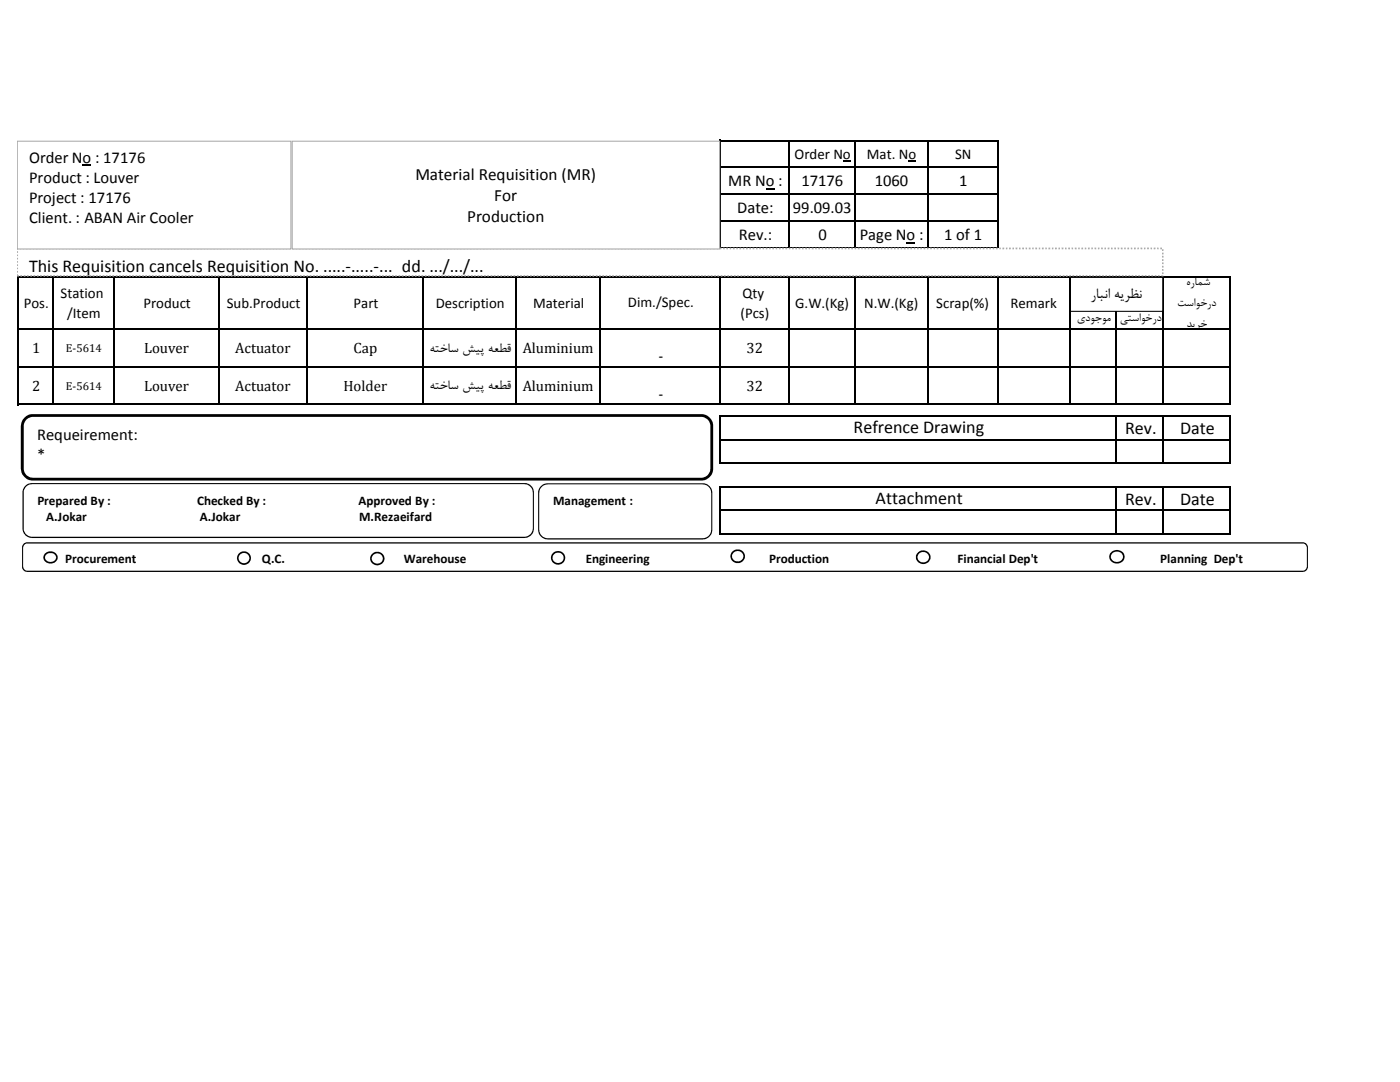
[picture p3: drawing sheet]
<svg xmlns="http://www.w3.org/2000/svg" width="279mm" height="216mm" viewBox="0 0 279 216" stroke-linecap="round" stroke-linejoin="round" font-family="sans-serif">
<path d="M152.8 37.6h1.8v.2h-1.8zM168.2 32.1h1.6v.2h-1.6zM181.3 32.1h1.6v.2h-1.6zM180.9 48.3h1.8v.3h-1.8z" fill="#000"/>
<g fill="none" stroke="#000" stroke-width=".3">
<path d="M143.7 27.9v21.8M143.9 28h55.4M143.9 33.4h55.4M143.9 38.8h55.4M157.5 28.2v21.5M170.5 28.2v21.5M185.1 28.2v21.5M199.2 28.2v52.7M3.6 55v25.9M3.7 55.2h241.9M10.6 55.3v25.6M22.8 55.3v25.6"/>
<path d="M43.6 55.3v25.6M61.3 55.3v25.6M84.5 55.3v25.6M102.9 55.3v25.6M119.8 55.3v25.6M143.7 55.3v25.6M143.9 44.2h55.4M143.9 49.6h55.4M157.5 55.3v25.6M170.5 55.3v25.6M185.1 55.3v25.6M213.5 55.3v25.6"/>
<path d="M222.8 55.3v25.6M232.2 55.3v25.6M245.4 55.3v25.6M3.7 65.7h241.9M3.7 73.2h241.9M3.7 80.7h241.9M143.7 82.9v9.7M143.7 97v9.7M143.9 83h101.7M143.9 87.7h101.7M143.9 92.4h101.7M143.9 97.1h101.7"/>
<path d="M222.8 83.2v9.4M222.8 97.3v9.4M232.2 83.2v9.4M232.2 97.3v9.4M245.4 83.2v9.4M245.4 97.3v9.4M143.9 101.8h101.7M143.9 106.5h101.7"/>
</g>
<path d="M3.4 49.6h228.6v5.4h-228.6z" fill="#fff"/>
<path d="M3.4 54.7h.2v.3h-.2zM3.4 54.1h.2v.3h-.2zM3.4 53.4h.2v.3h-.2zM3.4 52.7h.2v.4h-.2zM3.4 52.1h.2v.3h-.2zM3.4 51.4h.2v.4h-.2zM3.4 50.8h.2v.3h-.2zM3.4 50.1h.2v.4h-.2zM3.4 49.4h.2v.3h-.2l.2-.1v.2h-.2zM3.9 49.4h.3v.3h-.3zM4.5 49.4h.4v.3h-.4zM5.2 49.4h.3v.3h-.3zM5.8 49.4h.4v.3h-.4zM6.5 49.4h.3v.3h-.3zM7.2 49.4h.3v.3h-.3zM7.8 49.4h.3v.3h-.3zM8.5 49.4h.3v.3h-.3zM9.1 49.4h.3v.3h-.3zM9.8 49.4h.3v.3h-.3zM10.5 49.4h.3v.3h-.3zM11.1 49.4h.3v.3h-.3zM11.8 49.4h.3v.3h-.3zM12.4 49.4h.3v.3h-.3zM13.1 49.4h.3v.3h-.3zM13.7 49.4h.4v.3h-.4zM14.4 49.4h.3v.3h-.3zM15 49.4h.4v.3h-.4zM15.7 49.4h.3v.3h-.3zM16.3 49.4h.4v.3h-.4zM17 49.4h.3v.3h-.3zM17.7 49.4h.3v.3h-.3zM18.3 49.4h.3v.3h-.3zM19 49.4h.3v.3h-.3zM19.6 49.4h.3v.3h-.3zM20.3 49.4h.3v.3h-.3zM21 49.4h.3v.3h-.3zM21.6 49.4h.3v.3h-.3zM22.3 49.4h.3v.3h-.3zM22.9 49.4h.3v.3h-.3zM23.6 49.4h.3v.3h-.3zM24.2 49.4h.4v.3h-.4zM24.9 49.4h.3v.3h-.3zM25.5 49.4h.4v.3h-.4zM26.2 49.4h.3v.3h-.3zM26.8 49.4h.4v.3h-.4zM27.5 49.4h.3v.3h-.3zM28.2 49.4h.3v.3h-.3zM28.8 49.4h.3v.3h-.3zM29.5 49.4h.3v.3h-.3zM30.1 49.4h.3v.3h-.3zM30.8 49.4h.3v.3h-.3zM31.5 49.4h.3v.3h-.3zM32.1 49.4h.3v.3h-.3zM32.8 49.4h.3v.3h-.3zM33.4 49.4h.3v.3h-.3zM34.1 49.4h.3v.3h-.3zM34.7 49.4h.4v.3h-.4zM35.4 49.4h.3v.3h-.3zM36 49.4h.4v.3h-.4zM36.7 49.4h.3v.3h-.3zM37.3 49.4h.4v.3h-.4zM38 49.4h.3v.3h-.3zM38.7 49.4h.3v.3h-.3zM39.3 49.4h.3v.3h-.3zM40 49.4h.3v.3h-.3zM40.6 49.4h.3v.3h-.3zM41.3 49.4h.3v.3h-.3zM42 49.4h.2v.3h-.2zM42.6 49.4h.3v.3h-.3zM43.3 49.4h.3v.3h-.3zM43.9 49.4h.3v.3h-.3zM44.6 49.4h.3v.3h-.3zM45.2 49.4h.4v.3h-.4zM45.9 49.4h.3v.3h-.3zM46.5 49.4h.4v.3h-.4zM47.2 49.4h.3v.3h-.3zM47.8 49.4h.4v.3h-.4zM48.5 49.4h.3v.3h-.3zM49.1 49.4h.4v.3h-.4zM49.8 49.4h.3v.3h-.3zM50.5 49.4h.3v.3h-.3zM51.1 49.4h.3v.3h-.3zM51.8 49.4h.3v.3h-.3zM52.5 49.4h.2v.3h-.2zM53.1 49.4h.3v.3h-.3zM53.8 49.4h.3v.3h-.3zM54.4 49.4h.3v.3h-.3zM55.1 49.4h.3v.3h-.3zM55.7 49.4h.3v.3h-.3zM56.4 49.4h.3v.3h-.3zM57 49.4h.4v.3h-.4zM57.7 49.4h.3v.3h-.3zM58.3 49.4h.4v.3h-.4zM59 49.4h.3v.3h-.3zM59.6 49.4h.4v.3h-.4zM60.3 49.4h.3v.3h-.3zM61 49.4h.3v.3h-.3zM61.6 49.4h.3v.3h-.3zM62.3 49.4h.3v.3h-.3zM62.9 49.4h.3v.3h-.3zM63.6 49.4h.3v.3h-.3zM64.3 49.4h.3v.3h-.3zM64.9 49.4h.3v.3h-.3zM65.6 49.4h.3v.3h-.3zM66.2 49.4h.3v.3h-.3zM66.9 49.4h.3v.3h-.3zM67.5 49.4h.4v.3h-.4zM68.2 49.4h.3v.3h-.3zM68.8 49.4h.4v.3h-.4zM69.5 49.4h.3v.3h-.3zM70.1 49.4h.4v.3h-.4zM70.8 49.4h.3v.3h-.3zM71.5 49.4h.3v.3h-.3zM72.1 49.4h.3v.3h-.3zM72.8 49.4h.3v.3h-.3zM73.4 49.4h.3v.3h-.3zM74.1 49.4h.3v.3h-.3zM74.8 49.4h.3v.3h-.3zM75.4 49.4h.3v.3h-.3zM76.1 49.4h.3v.3h-.3zM76.7 49.4h.3v.3h-.3zM77.4 49.4h.3v.3h-.3zM78 49.4h.4v.3h-.4zM78.7 49.4h.3v.3h-.3zM79.3 49.4h.4v.3h-.4zM80 49.4h.3v.3h-.3zM80.6 49.4h.4v.3h-.4zM81.3 49.4h.3v.3h-.3zM82 49.4h.3v.3h-.3zM82.6 49.4h.3v.3h-.3zM83.3 49.4h.3v.3h-.3zM83.9 49.4h.3v.3h-.3zM84.6 49.4h.3v.3h-.3zM85.3 49.4h.3v.3h-.3zM85.9 49.4h.3v.3h-.3zM86.6 49.4h.3v.3h-.3zM87.2 49.4h.3v.3h-.3zM87.9 49.4h.3v.3h-.3zM88.5 49.4h.4v.3h-.4zM89.2 49.4h.3v.3h-.3zM89.8 49.4h.4v.3h-.4zM90.5 49.4h.3v.3h-.3zM91.1 49.4h.4v.3h-.4zM91.8 49.4h.3v.3h-.3zM92.5 49.4h.3v.3h-.3zM93.1 49.4h.3v.3h-.3zM93.8 49.4h.3v.3h-.3zM94.4 49.4h.3v.3h-.3zM95.1 49.4h.3v.3h-.3zM95.8 49.4h.3v.3h-.3zM96.4 49.4h.3v.3h-.3zM97.1 49.4h.3v.3h-.3zM97.7 49.4h.3v.3h-.3zM98.4 49.4h.3v.3h-.3zM99 49.4h.4v.3h-.4zM99.7 49.4h.3v.3h-.3zM100.3 49.4h.4v.3h-.4zM101 49.4h.3v.3h-.3zM101.6 49.4h.4v.3h-.4zM102.3 49.4h.3v.3h-.3zM103 49.4h.3v.3h-.3zM103.6 49.4h.3v.3h-.3zM104.3 49.4h.3v.3h-.3zM104.9 49.4h.3v.3h-.3zM105.6 49.4h.3v.3h-.3zM106.3 49.4h.3v.3h-.3zM106.9 49.4h.3v.3h-.3zM107.6 49.4h.3v.3h-.3zM108.2 49.4h.3v.3h-.3zM108.9 49.4h.3v.3h-.3zM109.5 49.4h.4v.3h-.4zM110.2 49.4h.3v.3h-.3zM110.8 49.4h.4v.3h-.4zM111.5 49.4h.3v.3h-.3zM112.1 49.4h.4v.3h-.4zM112.8 49.4h.3v.3h-.3zM113.5 49.4h.3v.3h-.3zM114.1 49.4h.3v.3h-.3zM114.8 49.4h.3v.3h-.3zM115.4 49.4h.3v.3h-.3zM116.1 49.4h.3v.3h-.3zM116.8 49.4h.3v.3h-.3zM117.4 49.4h.3v.3h-.3zM118.1 49.4h.3v.3h-.3zM118.7 49.4h.3v.3h-.3zM119.4 49.4h.3v.3h-.3zM120 49.4h.4v.3h-.4zM120.7 49.4h.3v.3h-.3zM121.3 49.4h.4v.3h-.4zM122 49.4h.3v.3h-.3zM122.6 49.4h.4v.3h-.4zM123.3 49.4h.3v.3h-.3zM124 49.4h.3v.3h-.3zM124.6 49.4h.3v.3h-.3zM125.3 49.4h.3v.3h-.3zM125.9 49.4h.3v.3h-.3zM126.6 49.4h.3v.3h-.3zM127.3 49.4h.3v.3h-.3zM127.9 49.4h.3v.3h-.3zM128.6 49.4h.3v.3h-.3zM129.2 49.4h.3v.3h-.3zM129.9 49.4h.3v.3h-.3zM130.5 49.4h.4v.3h-.4zM131.2 49.4h.3v.3h-.3zM131.8 49.4h.4v.3h-.4zM132.5 49.4h.3v.3h-.3zM133.1 49.4h.4v.3h-.4zM133.8 49.4h.3v.3h-.3zM134.5 49.4h.3v.3h-.3zM135.1 49.4h.3v.3h-.3zM135.8 49.4h.3v.3h-.3zM136.4 49.4h.3v.3h-.3zM137.1 49.4h.3v.3h-.3zM137.8 49.4h.2v.3h-.2zM138.4 49.4h.3v.3h-.3zM139.1 49.4h.3v.3h-.3zM139.7 49.4h.3v.3h-.3zM140.4 49.4h.3v.3h-.3zM141 49.4h.4v.3h-.4zM141.7 49.4h.3v.3h-.3zM142.3 49.4h.4v.3h-.4zM143 49.4h.3v.3h-.3zM143.6 49.4h.4v.3h-.4zM144.3 49.4h.3v.3h-.3zM144.9 49.4h.4v.3h-.4zM145.6 49.4h.3v.3h-.3zM146.3 49.4h.3v.3h-.3zM146.9 49.4h.3v.3h-.3zM147.6 49.4h.3v.3h-.3zM148.3 49.4h.2v.3h-.2zM148.9 49.4h.3v.3h-.3zM149.6 49.4h.3v.3h-.3zM150.2 49.4h.3v.3h-.3zM150.9 49.4h.3v.3h-.3zM151.5 49.4h.3v.3h-.3zM152.2 49.4h.3v.3h-.3zM152.8 49.4h.4v.3h-.4zM153.5 49.4h.3v.3h-.3zM154.1 49.4h.4v.3h-.4zM154.8 49.4h.3v.3h-.3zM155.4 49.4h.4v.3h-.4zM156.1 49.4h.3v.3h-.3zM156.8 49.4h.3v.3h-.3zM157.4 49.4h.3v.3h-.3zM158.1 49.4h.3v.3h-.3zM158.7 49.4h.3v.3h-.3zM159.4 49.4h.3v.3h-.3zM160.1 49.4h.3v.3h-.3zM160.7 49.4h.3v.3h-.3zM161.4 49.4h.3v.3h-.3zM162 49.4h.3v.3h-.3zM162.7 49.4h.3v.3h-.3zM163.3 49.4h.4v.3h-.4zM164 49.4h.3v.3h-.3zM164.6 49.4h.4v.3h-.4zM165.3 49.4h.3v.3h-.3zM165.9 49.4h.4v.3h-.4zM166.6 49.4h.3v.3h-.3zM167.3 49.4h.3v.3h-.3zM167.9 49.4h.3v.3h-.3zM168.6 49.4h.3v.3h-.3zM169.2 49.4h.3v.3h-.3zM169.9 49.4h.3v.3h-.3zM170.6 49.4h.3v.3h-.3zM171.2 49.4h.3v.3h-.3zM171.9 49.4h.3v.3h-.3zM172.5 49.4h.3v.3h-.3zM173.2 49.4h.3v.3h-.3zM173.8 49.4h.4v.3h-.4zM174.5 49.4h.3v.3h-.3zM175.1 49.4h.4v.3h-.4zM175.8 49.4h.3v.3h-.3zM176.4 49.4h.4v.3h-.4zM177.1 49.4h.3v.3h-.3zM177.8 49.4h.3v.3h-.3zM178.4 49.4h.3v.3h-.3zM179.1 49.4h.3v.3h-.3zM179.7 49.4h.3v.3h-.3zM180.4 49.4h.3v.3h-.3zM181.1 49.4h.3v.3h-.3zM181.7 49.4h.3v.3h-.3zM182.4 49.4h.3v.3h-.3zM183 49.4h.3v.3h-.3zM183.7 49.4h.3v.3h-.3zM184.3 49.4h.4v.3h-.4zM185 49.4h.3v.3h-.3zM185.6 49.4h.4v.3h-.4zM186.3 49.4h.3v.3h-.3zM186.9 49.4h.4v.3h-.4zM187.6 49.4h.3v.3h-.3zM188.3 49.4h.3v.3h-.3zM188.9 49.4h.3v.3h-.3zM189.6 49.4h.3v.3h-.3zM190.2 49.4h.3v.3h-.3zM190.9 49.4h.3v.3h-.3zM191.6 49.4h.3v.3h-.3zM192.2 49.4h.3v.3h-.3zM192.9 49.4h.3v.3h-.3zM193.5 49.4h.3v.3h-.3zM194.2 49.4h.3v.3h-.3zM194.8 49.4h.4v.3h-.4zM195.5 49.4h.3v.3h-.3zM196.1 49.4h.4v.3h-.4zM196.8 49.4h.3v.3h-.3zM197.4 49.4h.4v.3h-.4zM198.1 49.4h.3v.3h-.3zM198.8 49.4h.3v.3h-.3zM199.4 49.4h.3v.3h-.3zM200.1 49.4h.3v.3h-.3zM200.7 49.4h.3v.3h-.3zM201.4 49.4h.3v.3h-.3zM202.1 49.4h.3v.3h-.3zM202.7 49.4h.3v.3h-.3zM203.4 49.4h.3v.3h-.3zM204 49.4h.3v.3h-.3zM204.7 49.4h.3v.3h-.3zM205.3 49.4h.4v.3h-.4zM206 49.4h.3v.3h-.3zM206.6 49.4h.4v.3h-.4zM207.3 49.4h.3v.3h-.3zM207.9 49.4h.4v.3h-.4zM208.6 49.4h.3v.3h-.3zM209.3 49.4h.3v.3h-.3zM209.9 49.4h.3v.3h-.3zM210.6 49.4h.3v.3h-.3zM211.2 49.4h.3v.3h-.3zM211.9 49.4h.3v.3h-.3zM212.6 49.4h.3v.3h-.3zM213.2 49.4h.3v.3h-.3zM213.9 49.4h.3v.3h-.3zM214.5 49.4h.3v.3h-.3zM215.2 49.4h.3v.3h-.3zM215.8 49.4h.4v.3h-.4zM216.5 49.4h.3v.3h-.3zM217.1 49.4h.4v.3h-.4zM217.8 49.4h.3v.3h-.3zM218.4 49.4h.4v.3h-.4zM219.1 49.4h.3v.3h-.3zM219.8 49.4h.3v.3h-.3zM220.4 49.4h.3v.3h-.3zM221.1 49.4h.3v.3h-.3zM221.7 49.4h.3v.3h-.3zM222.4 49.4h.3v.3h-.3zM223.1 49.4h.3v.3h-.3zM223.7 49.4h.3v.3h-.3zM224.4 49.4h.3v.3h-.3zM225 49.4h.3v.3h-.3zM225.7 49.4h.3v.3h-.3zM226.3 49.4h.4v.3h-.4zM227 49.4h.3v.3h-.3zM227.6 49.4h.4v.3h-.4zM228.3 49.4h.3v.3h-.3zM228.9 49.4h.4v.3h-.4zM229.6 49.4h.3v.3h-.3zM230.3 49.4h.3v.3h-.3zM230.9 49.4h.3v.3h-.3zM231.6 49.4h.3v.3h-.3zM231.9 49.7h.3v.4h-.3zM231.9 50.4h.3v.4h-.3zM231.9 51.1h.3v.3h-.3zM231.9 51.7h.3v.4h-.3zM231.9 52.4h.3v.3h-.3zM231.9 53h.3v.4h-.3zM231.9 53.7h.3v.3h-.3zM231.9 54.4h.3v.3h-.3zM231.8 54.9l.4 .1v.2h-.4zM231.1 54.9h.3v.3h-.3zM230.5 54.9h.3v.3h-.3zM229.8 54.9h.3v.3h-.3zM229.2 54.9h.3v.3h-.3zM228.5 54.9h.3v.3h-.3zM227.8 54.9h.4v.3h-.4zM227.2 54.9h.3v.3h-.3zM226.5 54.9h.4v.3h-.4zM225.8 54.9h.4v.3h-.4zM225.2 54.9h.4v.3h-.4zM224.5 54.9h.4v.3h-.4zM223.9 54.9h.3v.3h-.3zM223.2 54.9h.4v.3h-.4zM222.6 54.9h.3v.3h-.3zM221.9 54.9h.3v.3h-.3zM221.3 54.9h.3v.3h-.3zM220.6 54.9h.3v.3h-.3zM220 54.9h.3v.3h-.3zM219.3 54.9h.3v.3h-.3zM218.7 54.9h.3v.3h-.3zM218 54.9h.3v.3h-.3zM217.3 54.9h.4v.3h-.4zM216.7 54.9h.3v.3h-.3zM216 54.9h.4v.3h-.4zM215.3 54.9h.4v.3h-.4zM214.7 54.9h.4v.3h-.4zM214 54.9h.4v.3h-.4zM213.4 54.9h.3v.3h-.3zM212.7 54.9h.4v.3h-.4zM212.1 54.9h.3v.3h-.3zM211.4 54.9h.4v.3h-.4zM210.8 54.9h.3v.3h-.3zM210.1 54.9h.3v.3h-.3zM209.5 54.9h.3v.3h-.3zM208.8 54.9h.3v.3h-.3zM208.2 54.9h.3v.3h-.3zM207.5 54.9h.3v.3h-.3zM206.8 54.9h.4v.3h-.4zM206.2 54.9h.3v.3h-.3zM205.5 54.9h.4v.3h-.4zM204.9 54.9h.3v.3h-.3zM204.2 54.9h.4v.3h-.4zM203.5 54.9h.4v.3h-.4zM202.9 54.9h.3v.3h-.3zM202.2 54.9h.4v.3h-.4zM201.6 54.9h.3v.3h-.3zM200.9 54.9h.4v.3h-.4zM200.3 54.9h.3v.3h-.3zM199.6 54.9h.3v.3h-.3zM199 54.9h.3v.3h-.3zM198.3 54.9h.3v.3h-.3zM197.7 54.9h.3v.3h-.3zM197 54.9h.3v.3h-.3zM196.3 54.9h.4v.3h-.4zM195.7 54.9h.3v.3h-.3zM195 54.9h.4v.3h-.4zM194.4 54.9h.3v.3h-.3zM193.7 54.9h.4v.3h-.4zM193 54.9h.4v.3h-.4zM192.4 54.9h.3v.3h-.3zM191.7 54.9h.4v.3h-.4zM191.1 54.9h.3v.3h-.3zM190.4 54.9h.4v.3h-.4zM189.8 54.9h.3v.3h-.3zM189.1 54.9h.3v.3h-.3zM188.5 54.9h.3v.3h-.3zM187.8 54.9h.3v.3h-.3zM187.2 54.9h.3v.3h-.3zM186.5 54.9h.3v.3h-.3zM185.8 54.9h.4v.3h-.4zM185.2 54.9h.3v.3h-.3zM184.5 54.9h.4v.3h-.4zM183.9 54.9h.3v.3h-.3zM183.2 54.9h.4v.3h-.4zM182.5 54.9h.4v.3h-.4zM181.9 54.9h.3v.3h-.3zM181.2 54.9h.4v.3h-.4zM180.6 54.9h.3v.3h-.3zM179.9 54.9h.4v.3h-.4zM179.3 54.9h.3v.3h-.3zM178.6 54.9h.3v.3h-.3zM178 54.9h.3v.3h-.3zM177.3 54.9h.3v.3h-.3zM176.7 54.9h.3v.3h-.3zM176 54.9h.3v.3h-.3zM175.3 54.9h.4v.3h-.4zM174.7 54.9h.3v.3h-.3zM174 54.9h.4v.3h-.4zM173.4 54.9h.3v.3h-.3zM172.7 54.9h.4v.3h-.4zM172 54.9h.4v.3h-.4zM171.4 54.9h.3v.3h-.3zM170.7 54.9h.4v.3h-.4zM170.1 54.9h.3v.3h-.3zM169.4 54.9h.4v.3h-.4zM168.8 54.9h.3v.3h-.3zM168.1 54.9h.3v.3h-.3zM167.5 54.9h.3v.3h-.3zM166.8 54.9h.3v.3h-.3zM166.2 54.9h.3v.3h-.3zM165.5 54.9h.3v.3h-.3zM164.8 54.9h.4v.3h-.4zM164.2 54.9h.3v.3h-.3zM163.5 54.9h.4v.3h-.4zM162.9 54.9h.3v.3h-.3zM162.2 54.9h.4v.3h-.4zM161.5 54.9h.4v.3h-.4zM160.9 54.9h.3v.3h-.3zM160.2 54.9h.4v.3h-.4zM159.6 54.9h.3v.3h-.3zM158.9 54.9h.4v.3h-.4zM158.3 54.9h.3v.3h-.3zM157.6 54.9h.3v.3h-.3zM157 54.9h.3v.3h-.3zM156.3 54.9h.3v.3h-.3zM155.7 54.9h.3v.3h-.3zM155 54.9h.3v.3h-.3zM154.3 54.9h.4v.3h-.4zM153.7 54.9h.3v.3h-.3zM153 54.9h.4v.3h-.4zM152.4 54.9h.3v.3h-.3zM151.7 54.9h.4v.3h-.4zM151 54.9h.4v.3h-.4zM150.4 54.9h.3v.3h-.3zM149.7 54.9h.4v.3h-.4zM149.1 54.9h.3v.3h-.3zM148.4 54.9h.4v.3h-.4zM147.8 54.9h.3v.3h-.3zM147.1 54.9h.3v.3h-.3zM146.5 54.9h.3v.3h-.3zM145.8 54.9h.3v.3h-.3zM145.2 54.9h.3v.3h-.3zM144.5 54.9h.3v.3h-.3zM143.8 54.9h.4v.3h-.4zM143.2 54.9h.3v.3h-.3zM142.5 54.9h.4v.3h-.4zM141.9 54.9h.3v.3h-.3zM141.2 54.9h.4v.3h-.4zM140.5 54.9h.4v.3h-.4zM139.9 54.9h.4v.3h-.4zM139.2 54.9h.4v.3h-.4zM138.6 54.9h.3v.3h-.3zM137.9 54.9h.4v.3h-.4zM137.3 54.9h.3v.3h-.3zM136.6 54.9h.3v.3h-.3zM136 54.9h.3v.3h-.3zM135.3 54.9h.3v.3h-.3zM134.7 54.9h.3v.3h-.3zM134 54.9h.3v.3h-.3zM133.3 54.9h.4v.3h-.4zM132.7 54.9h.3v.3h-.3zM132 54.9h.4v.3h-.4zM131.4 54.9h.3v.3h-.3zM130.7 54.9h.4v.3h-.4zM130 54.9h.4v.3h-.4zM129.4 54.9h.4v.3h-.4zM128.7 54.9h.4v.3h-.4zM128.1 54.9h.3v.3h-.3zM127.4 54.9h.4v.3h-.4zM126.8 54.9h.3v.3h-.3zM126.1 54.9h.3v.3h-.3zM125.5 54.9h.3v.3h-.3zM124.8 54.9h.3v.3h-.3zM124.2 54.9h.3v.3h-.3zM123.5 54.9h.3v.3h-.3zM122.9 54.9h.3v.3h-.3zM122.2 54.9h.3v.3h-.3zM121.5 54.9h.4v.3h-.4zM120.9 54.9h.3v.3h-.3zM120.2 54.9h.4v.3h-.4zM119.5 54.9h.4v.3h-.4zM118.9 54.9h.4v.3h-.4zM118.2 54.9h.4v.3h-.4zM117.6 54.9h.3v.3h-.3zM116.9 54.9h.4v.3h-.4zM116.3 54.9h.3v.3h-.3zM115.6 54.9h.4v.3h-.4zM115 54.9h.3v.3h-.3zM114.3 54.9h.3v.3h-.3zM113.7 54.9h.3v.3h-.3zM113 54.9h.3v.3h-.3zM112.4 54.9h.3v.3h-.3zM111.7 54.9h.3v.3h-.3zM111 54.9h.4v.3h-.4zM110.4 54.9h.3v.3h-.3zM109.7 54.9h.4v.3h-.4zM109.1 54.9h.3v.3h-.3zM108.4 54.9h.4v.3h-.4zM107.7 54.9h.4v.3h-.4zM107.1 54.9h.3v.3h-.3zM106.4 54.9h.4v.3h-.4zM105.8 54.9h.3v.3h-.3zM105.1 54.9h.4v.3h-.4zM104.5 54.9h.3v.3h-.3zM103.8 54.9h.3v.3h-.3zM103.2 54.9h.3v.3h-.3zM102.5 54.9h.3v.3h-.3zM101.9 54.9h.3v.3h-.3zM101.2 54.9h.3v.3h-.3zM100.5 54.9h.4v.3h-.4zM99.9 54.9h.3v.3h-.3zM99.2 54.9h.4v.3h-.4zM98.6 54.9h.3v.3h-.3zM97.9 54.9h.4v.3h-.4zM97.2 54.9h.4v.3h-.4zM96.6 54.9h.3v.3h-.3zM95.9 54.9h.4v.3h-.4zM95.3 54.9h.3v.3h-.3zM94.6 54.9h.4v.3h-.4zM94 54.9h.3v.3h-.3zM93.3 54.9h.3v.3h-.3zM92.7 54.9h.3v.3h-.3zM92 54.9h.3v.3h-.3zM91.4 54.9h.3v.3h-.3zM90.7 54.9h.3v.3h-.3zM90 54.9h.4v.3h-.4zM89.4 54.9h.3v.3h-.3zM88.7 54.9h.4v.3h-.4zM88.1 54.9h.3v.3h-.3zM87.4 54.9h.4v.3h-.4zM86.7 54.9h.4v.3h-.4zM86.1 54.9h.3v.3h-.3zM85.4 54.9h.4v.3h-.4zM84.8 54.9h.3v.3h-.3zM84.1 54.9h.4v.3h-.4zM83.5 54.9h.3v.3h-.3zM82.8 54.9h.3v.3h-.3zM82.2 54.9h.3v.3h-.3zM81.5 54.9h.3v.3h-.3zM80.9 54.9h.3v.3h-.3zM80.2 54.9h.3v.3h-.3zM79.5 54.9h.4v.3h-.4zM78.9 54.9h.3v.3h-.3zM78.2 54.9h.4v.3h-.4zM77.6 54.9h.3v.3h-.3zM76.9 54.9h.4v.3h-.4zM76.2 54.9h.4v.3h-.4zM75.6 54.9h.3v.3h-.3zM74.9 54.9h.4v.3h-.4zM74.3 54.9h.3v.3h-.3zM73.6 54.9h.4v.3h-.4zM73 54.9h.3v.3h-.3zM72.3 54.9h.3v.3h-.3zM71.7 54.9h.3v.3h-.3zM71 54.9h.3v.3h-.3zM70.4 54.9h.3v.3h-.3zM69.7 54.9h.3v.3h-.3zM69 54.9h.4v.3h-.4zM68.4 54.9h.3v.3h-.3zM67.7 54.9h.4v.3h-.4zM67.1 54.9h.3v.3h-.3zM66.4 54.9h.4v.3h-.4zM65.7 54.9h.4v.3h-.4zM65.1 54.9h.3v.3h-.3zM64.4 54.9h.4v.3h-.4zM63.8 54.9h.3v.3h-.3zM63.1 54.9h.4v.3h-.4zM62.5 54.9h.3v.3h-.3zM61.8 54.9h.3v.3h-.3zM61.2 54.9h.3v.3h-.3zM60.5 54.9h.3v.3h-.3zM59.9 54.9h.3v.3h-.3zM59.2 54.9h.3v.3h-.3zM58.5 54.9h.4v.3h-.4zM57.9 54.9h.3v.3h-.3zM57.2 54.9h.4v.3h-.4zM56.6 54.9h.3v.3h-.3zM55.9 54.9h.4v.3h-.4zM55.2 54.9h.4v.3h-.4zM54.6 54.9h.3v.3h-.3zM53.9 54.9h.4v.3h-.4zM53.3 54.9h.3v.3h-.3zM52.6 54.9h.4v.3h-.4zM52 54.9h.3v.3h-.3zM51.3 54.9h.3v.3h-.3zM50.7 54.9h.3v.3h-.3zM50 54.9h.3v.3h-.3zM49.4 54.9h.3v.3h-.3zM48.7 54.9h.3v.3h-.3zM48 54.9h.4v.3h-.4zM47.4 54.9h.3v.3h-.3zM46.7 54.9h.4v.3h-.4zM46.1 54.9h.3v.3h-.3zM45.4 54.9h.4v.3h-.4zM44.7 54.9h.4v.3h-.4zM44.1 54.9h.3v.3h-.3zM43.4 54.9h.4v.3h-.4zM42.8 54.9h.3v.3h-.3zM42.1 54.9h.4v.3h-.4zM41.5 54.9h.3v.3h-.3zM40.8 54.9h.3v.3h-.3zM40.2 54.9h.3v.3h-.3zM39.5 54.9h.3v.3h-.3zM38.9 54.9h.3v.3h-.3zM38.2 54.9h.3v.3h-.3zM37.5 54.9h.4v.3h-.4zM36.9 54.9h.3v.3h-.3zM36.2 54.9h.4v.3h-.4zM35.6 54.9h.3v.3h-.3zM34.9 54.9h.4v.3h-.4zM34.2 54.9h.4v.3h-.4zM33.6 54.9h.4v.3h-.4zM32.9 54.9h.4v.3h-.4zM32.3 54.9h.3v.3h-.3zM31.6 54.9h.4v.3h-.4zM31 54.9h.3v.3h-.3zM30.3 54.9h.3v.3h-.3zM29.7 54.9h.3v.3h-.3zM29 54.9h.3v.3h-.3zM28.4 54.9h.3v.3h-.3zM27.7 54.9h.3v.3h-.3zM27.1 54.9h.3v.3h-.3zM26.4 54.9h.3v.3h-.3zM25.7 54.9h.4v.3h-.4zM25.1 54.9h.3v.3h-.3zM24.4 54.9h.4v.3h-.4zM23.7 54.9h.4v.3h-.4zM23.1 54.9h.4v.3h-.4zM22.4 54.9h.4v.3h-.4zM21.8 54.9h.3v.3h-.3zM21.1 54.9h.4v.3h-.4zM20.5 54.9h.3v.3h-.3zM19.8 54.9h.4v.3h-.4zM19.2 54.9h.3v.3h-.3zM18.5 54.9h.3v.3h-.3zM17.9 54.9h.3v.3h-.3zM17.2 54.9h.3v.3h-.3zM16.6 54.9h.3v.3h-.3zM15.9 54.9h.3v.3h-.3zM15.2 54.9h.4v.3h-.4zM14.6 54.9h.3v.3h-.3zM13.9 54.9h.4v.3h-.4zM13.3 54.9h.3v.3h-.3zM12.6 54.9h.4v.3h-.4zM11.9 54.9h.4v.3h-.4zM11.3 54.9h.3v.3h-.3zM10.6 54.9h.4v.3h-.4zM10 54.9h.3v.3h-.3zM9.3 54.9h.4v.3h-.4zM8.7 54.9h.3v.3h-.3zM8 54.9h.3v.3h-.3zM7.4 54.9h.3v.3h-.3zM6.7 54.9h.3v.3h-.3zM6.1 54.9h.3v.3h-.3zM5.4 54.9h.3v.3h-.3zM4.7 54.9h.4v.3h-.4zM4.1 54.9h.3v.3h-.3zM3.4 54.9h.4v.3h-.4z" fill="#a6a6a6"/>
<path d="M3.4 28.2h54.6v21.5h-54.6z" fill="#fff"/>
<path d="M3.4 28.1h54.7v21.7h-54.7zM3.4 28.3l.2-.1v21.5l-.2-.1h54.6v.1v-21.5v.1z" fill="#a6a6a6"/>
<path d="M16.5 32.9h1.7v.2h-1.7z" fill="#000"/>
<path d="M58.3 28.2h85.3v21.5h-85.3z" fill="#fff"/>
<path d="M58.2 28.1h85.4l.1 .1v21.5l-.1 .1h-85.3zM58.3 28.3l.1-.1v21.5l-.1-.1h85.3l-.1 .1v-21.5l.1 .1z" fill="#a6a6a6"/>
<path d="M213.6 55.3h18.4v6.8h-18.4z" fill="#fff"/>
<path d="M213.5 55.3l18.5-.1 .2 .1-.1 6.9h-18.5l-.1-.1zM213.6 55.5l.1-.2v6.8l-.1-.1h18.4l-.1 .1v-6.8l.1 .2z" fill="#000"/>
<path d="M5.1 83.5l.9-.5 .6-.1h133.3a2.12 2.12 0 0 1 2.1 2.1v8.5a2.1 2.1 0 0 1-2.1 2.1h-133.3a2.12 2.12 0 0 1-2.2-2.1v-8.5l.1-.5z" fill-rule="evenodd" fill="#fff"/>
<path d="M4.9 83.3l.7-.5 .7-.2h133.9a2.44 2.44 0 0 1 2.1 2.2v8.9a2.44 2.44 0 0 1-2.1 2.2h-133.9a2.45 2.45 0 0 1-2.2-2.4v-8.5a2.45 2.45 0 0 1 .8-1.7zM5.2 83.7l-.5 1.1v8.9l.2 .5 .4 .6 .7 .5h.6h133.5l.7-.2 .5-.3 .4-.7 .1-.6v-8.7l-.2-.6-.4-.5-1.1-.5h-133.7l-.7 .2z" fill="#000"/>
<path d="M5.1 97l.8-.5h.5h98.2a1.77 1.77 0 0 1 1.8 1.8v7.2a1.76 1.76 0 0 1-1.8 1.7h-98.2a1.79 1.79 0 0 1-1.8-1.7v-7.2l.1-.5z" fill-rule="evenodd" fill="#fff"/>
<path d="M5 96.9l.6-.4 .6-.1h98.8l.7 .3 .6 .5 .3 .9v7.5a1.89 1.89 0 0 1-2 1.8h-98.2a1.95 1.95 0 0 1-1.9-1.9v-7.4l.1-.6zM5.2 97.1l-.5 .9v7.7l.5 .9 1 .5h98.6l1-.5 .5-.7v-.4v-7.5l-.3-.7-.4-.4-1-.3h-98.2l-.6 .1z" fill="#000"/>
<path d="M108 97.1l.9-.5 .4-.1h30.9a1.84 1.84 0 0 1 1.8 1.9v7.3a1.83 1.83 0 0 1-1.8 1.8h-30.9a1.87 1.87 0 0 1-1.8-1.8v-7.3l.1-.5z" fill-rule="evenodd" fill="#fff"/>
<path d="M108 97l.6-.4 .5-.2 31.7 .1a1.86 1.86 0 0 1 1.4 1.7l-.1 7.9a1.86 1.86 0 0 1-1.3 1.5l-31.5 .1a2.07 2.07 0 0 1-1.8-1.2l-.1-.6v-7.9zM108.1 97.2l-.4 .5-.1 .7v7.3l.3 .9 .5 .5 .4 .2 31.4 .1 1-.3 .7-.9v-8.2l-.5-.8-.8-.5-31.3-.1-.6 .2z" fill="#000"/>
<path d="M4.8 108.6l.7-.3h254.5a.94 .94 0 0 1 .9 1v3.8a.94 .94 0 0 1-.9 .9h-254.5a.95 .95 0 0 1-1-.9v-3.8z" fill-rule="evenodd" fill="#fff"/>
<path d="M4.7 108.5l.5-.3h255l.4 .2 .4 .7v4.1a1.03 1.03 0 0 1-.8 .9h-255a1.04 1.04 0 0 1-.8-1v-4zM4.9 108.7l-.3 .6v3.7l.2 .5 .5 .4h254.8l.5-.4 .2-.4v-3.8l-.2-.6-.5-.2h-254.8z" fill="#000"/>
<path d="M9.1 110.6a1.26 1.26 0 0 1 1.4-.3 1.26 1.26 0 0 1 .8 1.3 1.26 1.26 0 0 1-1.5 .7 1.26 1.26 0 0 1-.9-1.4z" fill-rule="evenodd" fill="#fff"/>
<path d="M9.1 110.4a1.53 1.53 0 0 1 2.4 .6 1.43 1.43 0 0 1-.8 1.4 1.43 1.43 0 0 1-1.6-.3 1.13 1.13 0 0 1 0-1.7zM9.3 110.6l-.3 .5v.3l.1 .3 .5 .4h.9l.6-.6v-.6l-.3-.4-1-.1z" fill="#000"/>
<circle cx="48.7" cy="111.4" r="1.2" fill="#fff"/>
<path d="M47.3 111.4a1.38 1.38 0 0 1 2.7 0 1.38 1.38 0 0 1-2.7 0zM47.6 111.4a1.05 1.05 0 0 0 2.1 0 1.05 1.05 0 0 0-2.1 0z" fill="#000"/>
<circle cx="75.3" cy="111.5" r="1.22" fill="#fff"/>
<path d="M73.9 111.4a1.4 1.4 0 0 1 2.8 0 1.4 1.4 0 0 1-2.8 0zM74.5 110.7l-.3 .8 .3 .7 .8 .3 .6-.2 .3-.3 .2-.6-.3-.7-.8-.3z" fill="#000"/>
<path d="M221.8 110.4a1.32 1.32 0 0 1 1.8-.4 1.32 1.32 0 0 1 .4 1.8 1.32 1.32 0 0 1-1.8 .4 1.32 1.32 0 0 1-.4-1.8z" fill-rule="evenodd" fill="#fff"/>
<path d="M221.8 110.1a1.6 1.6 0 0 1 2.7 1 1.48 1.48 0 0 1-1.3 1.3h-.6a1.35 1.35 0 0 1-1-2.1zM222 110.4l-.3 .5v.4l.5 .7 .7 .1h.5l.6-.6 .1-.6-.5-.7-1-.1z" fill="#000"/>
<circle cx="111.3" cy="111.3" r="1.24" fill="#fff"/>
<path d="M110.4 110.3a1.42 1.42 0 0 1 2.3 .5 1.42 1.42 0 0 1-1.5 1.9 1.42 1.42 0 0 1-1-2.2zM110.3 111.3a1.09 1.09 0 0 0 2.1 0 1.09 1.09 0 0 0-2.1 0z" fill="#000"/>
<circle cx="184.2" cy="111.2" r="1.26" fill="#fff"/>
<path d="M182.8 111.2a1.45 1.45 0 0 1 2.9 0 1.45 1.45 0 0 1-2.9 0zM183.4 110.4l-.3 .8 .1 .4 .4 .5 .9 .1 .4-.1 .4-.5v-.8l-.4-.5-.9-.1z" fill="#000"/>
<circle cx="147.2" cy="111" r="1.26" fill="#fff"/>
<path d="M146 110.2a1.42 1.42 0 0 1 2.4-.1 1.42 1.42 0 0 1-.9 2.3 1.49 1.49 0 0 1-1.7-1.4zM146.4 110.2l-.3 .6v.4l.3 .5 .4 .3h.7l.7-.4 .2-.6-.4-.8-.8-.3z" fill="#000"/>
<g font-size="3.6">
<text x="5.8" y="54.2">This Requisition cancels Requisition No. .....‐.....‐... dd. .../.../...</text>
<text x="170.3" y="86.4">Refrence Drawing</text>
<text x="224.5" y="86.6">Rev.</text>
<text x="235.5" y="86.6">Date</text>
<text x="174.8" y="100.5">Attachment</text>
<text x="224.5" y="100.7">Rev.</text>
<text x="235.5" y="100.7">Date</text>
</g>
<g font-size="3.4">
<text x="82.9" y="35.9">Material Requisition (MR)</text>
<text x="98.6" y="40.1">For</text>
<text x="93.2" y="44.3">Production</text>
</g>
<g font-size="3.3">
<text x="5.8" y="32.5">Order No : 17176</text>
<text x="5.8" y="40.5">Project : 17176</text>
<text x="5.8" y="36.4">Product : Louver</text>
<text x="145.3" y="37.2">MR No :</text>
<text x="159.9" y="37.2">17176</text>
<text x="174.6" y="37.2">1060</text>
<text x="191.4" y="37.2">1</text>
<text x="5.8" y="44.5">Client. : ABAN Air Cooler</text>
<text x="147.2" y="42.6">Date:</text>
<text x="147.4" y="48">Rev.:</text>
<text x="158.2" y="42.6">99.09.03</text>
<text x="163.3" y="48">0</text>
<text x="171.6" y="48">Page No :</text>
<text x="188.4" y="48">1 of 1</text>
<text x="217.6" y="59.4">رابان ه</text>
<text x="223.6" y="59.4">يرظن</text>
<text x="7.4" y="87.8">Requeirement:</text>
<text x="7.4" y="91.8">*</text>
</g>
<g font-size="3">
<text x="158.6" y="31.7">Order No</text>
<text x="173" y="31.7">Mat. No</text>
<text x="190.6" y="31.7">SN</text>
<text x="12.1" y="59.5">Station</text>
<text x="148.2" y="59.5">Qty</text>
<text x="4.7" y="61.5">Pos.</text>
<text x="13.4" y="63.4">/Item</text>
<text x="28.6" y="61.5">Product</text>
<text x="45.3" y="61.5">Sub.Product</text>
<text x="70.6" y="61.5">Part</text>
<text x="86.9" y="61.5">Description</text>
<text x="106.4" y="61.5">Material</text>
<text x="125.3" y="61.3">Dim./Spec.</text>
<text x="147.8" y="63.4">(Pcs)</text>
<text x="158.7" y="61.5">G.W.(Kg)</text>
<text x="172.5" y="61.5">N.W.(Kg)</text>
<text x="186.9" y="61.5">Scrap(%)</text>
<text x="201.7" y="61.5">Remark</text>
<text x="6.4" y="70.5">1</text>
<text x="28.7" y="70.5">Louver</text>
<text x="47" y="70.5">Actuator</text>
<text x="70.5" y="70.5">Cap</text>
<text x="85.7" y="70.1">هتخاس شيپ هعطق</text>
<text x="104.3" y="70.5">Aluminium</text>
<text x="149" y="70.5">32</text>
<text x="85.7" y="77.6">هتخاس شيپ هعطق</text>
<text x="131.4" y="72.1">‐</text>
<text x="6.4" y="78">2</text>
<text x="28.7" y="78">Louver</text>
<text x="47" y="78">Actuator</text>
<text x="68.5" y="78">Holder</text>
<text x="104.3" y="78">Aluminium</text>
<text x="131.4" y="79.5">‐</text>
<text x="149" y="78">32</text>
</g>
<g font-size="2.6">
<text x="236.7" y="56.9">هرامش</text>
<text x="214.9" y="64.1">يدوجوم</text>
<text x="223.5" y="64.1">يتساوخرد</text>
<text x="234.9" y="61">تساوخرد</text>
<text x="236.8" y="65.2">ديرخ</text>
<text x="7.5" y="100.7">Prepared By :</text>
<text x="39.3" y="100.7">Checked By :</text>
<text x="71.5" y="100.7">Approved By :</text>
<text x="110.4" y="100.8">Management :</text>
<text x="9.2" y="103.9">A.Jokar</text>
<text x="39.9" y="103.9">A.Jokar</text>
<text x="71.7" y="103.9">M.Rezaeifard</text>
<text x="13" y="112.3">Procurement</text>
<text x="52.3" y="112.3">Q.C.</text>
<text x="80.6" y="112.3">Warehouse</text>
<text x="116.9" y="112.3">Engineering</text>
<text x="153.5" y="112.3">Production</text>
<text x="191.1" y="112.3">Financial Dep't</text>
<text x="231.6" y="112.3">Planning Dep't</text>
</g>
<g font-size="2.3">
<text x="13.2" y="70.3">E‐5614</text>
<text x="13.2" y="77.8">E‐5614</text>
</g>
</svg>
